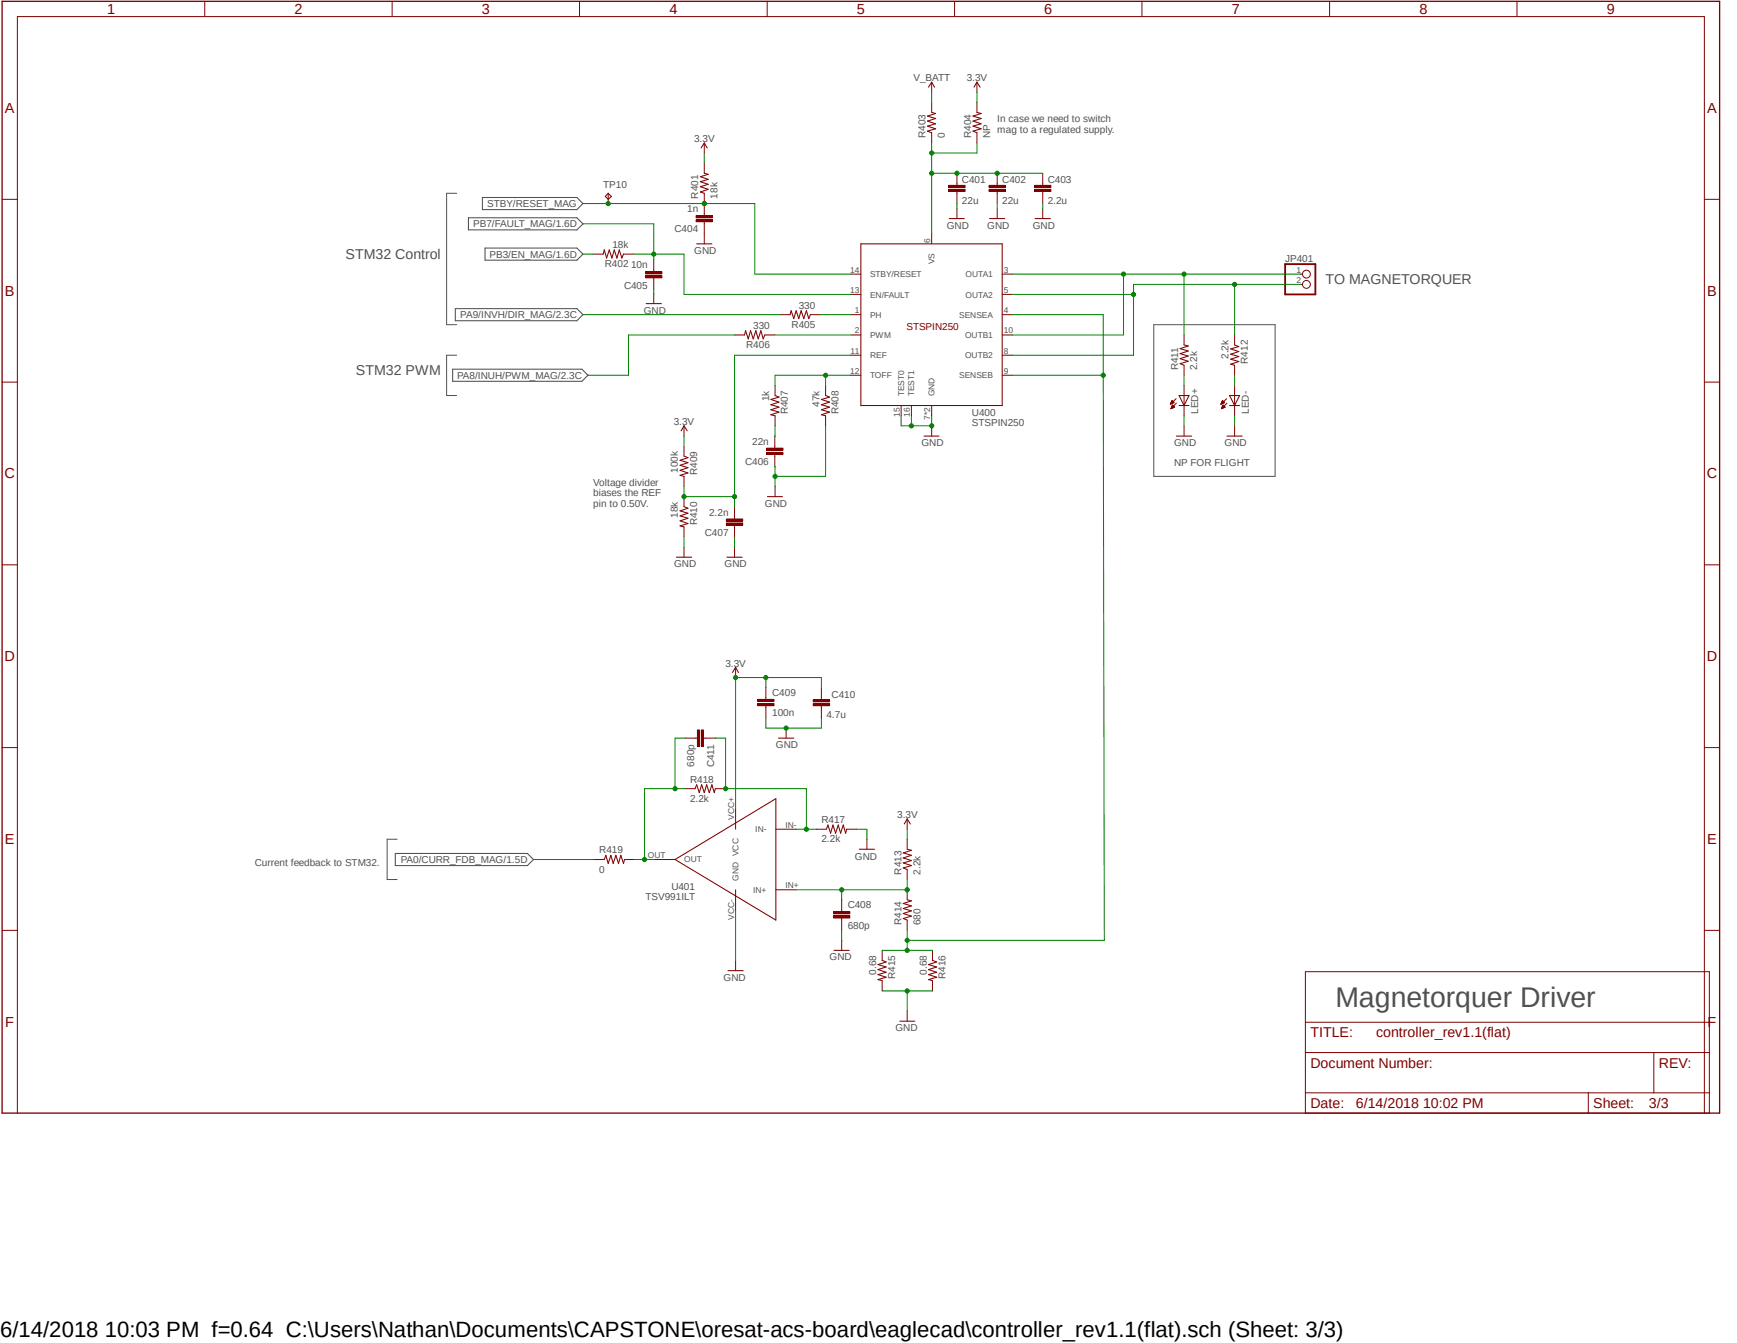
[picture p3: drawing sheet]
<svg xmlns="http://www.w3.org/2000/svg" width="279mm" height="216mm" viewBox="0 0 279 216" stroke-linecap="round" stroke-linejoin="round" font-family="sans-serif">
<path d="M0 0l276.9 179.3M276.9 0l-276.9 179.3" fill="none" stroke="#fff" stroke-width=".16"/>
<path d="M73.4 31.1h-1.6v21.1h1.6M73.4 57.1h-1.6v6.5h1.6M185.6 52.2h19.5v24.4h-19.5zM63.9 134.9h-1.6v6.5h1.6" fill="none" stroke="#505050" stroke-width=".16"/>
<path d="M75.4 35h17.4l1 1-1 1h-17.4zM77.6 31.7h15.2l1 1-1 1h-15.2zM78 39.9h14.8l1 1-1 .9h-14.8zM72.8 59.4h20.8l1 .9-1 1h-20.8zM73.2 49.6h19.6l1 1-1 1h-19.6zM63.6 137.2h21.2l1 1-1 .9h-21.2z" fill="none" stroke="#505050" stroke-width=".17"/>
<g fill="none" stroke="#800000" stroke-width=".17">
<path d="M149.4 14l.5-.8 .4 .8M149.9 18.1l.6 .1-1.3 .5 1.3 .3-1.3 .5 1.3 .4-1.3 .4 1.3 .4-1.3 .4 .7 .2M156.7 14l.4-.8 .5 .8M157.1 18.1l.7 .1-1.3 .5 1.3 .3-1.3 .5 1.3 .4-1.3 .4 1.3 .4-1.3 .4 .6 .2M97.8 31.1l.5 .5-.5 .4-.4-.4zM112.1 39.2h2.4M112.8 23.8l.5-.8 .4 .8M113.3 27.9l.6 .1-1.3 .4 1.3 .4-1.3 .4 1.3 .4-1.3 .4 1.3 .4-1.3 .5 .7 .2M138.5 39.2h22.7v26h-22.7zM152.7 35.1h2.4M159.2 35.1h2.4M166.5 35.1h2.5"/>
<path d="M97 40.9l.2-.7 .4 1.3 .4-1.3 .4 1.3 .4-1.3 .4 1.3 .4-1.3 .4 1.3 .3-.6M103.9 48.8h2.5M119.8 53.8l.1-.6 .5 1.3 .3-1.3 .5 1.3 .4-1.3 .4 1.3 .4-1.3 .4 1.3 .2-.7M127.1 50.6l.2-.6 .4 1.2 .4-1.2 .4 1.2 .4-1.2 .4 1.2 .4-1.2 .4 1.2 .2-.6M190.5 55.5l.6 .1-1.3 .4 1.3 .4-1.3 .5 1.3 .3-1.3 .5 1.3 .4-1.3 .4 .7 .2M198.6 55.5l.7 .2-1.3 .4 1.3 .4-1.3 .4 1.3 .4-1.3 .4 1.3 .4-1.3 .4 .6 .2M109.6 69.3l.4-.8 .5 .8M110 73.3l.7 .3-1.3 .4 1.3 .4-1.3 .4 1.3 .4-1.3 .4 1.3 .4-1.3 .4 .6 .2M123.4 79.8h2.5M124.7 63.6l.6 .2-1.3 .4 1.3 .4-1.3 .5 1.3 .3-1.3 .5 1.3 .4-1.3 .4 .7 .1M132.8 63.6l.6 .2-1.3 .4 1.3 .4-1.3 .5 1.3 .3-1.3 .5 1.3 .4-1.3 .4 .7 .1M148.6 70.1h2.4"/>
<path d="M189.2 70.1h2.5M189.7 65.2h1.6M189.7 63.6h1.6l-.8 1.6zM197.4 70.1h2.4M197.8 65.2h1.6M197.8 63.6h1.6l-.8 1.6zM108.8 89.6h2.5M110 81.4l.7 .3-1.3 .4 1.3 .4-1.3 .4 1.3 .4-1.3 .4 1.3 .5-1.3 .3 .6 .2M116.9 89.6h2.5M117.8 108.1l.5-.8 .5 .8M125.2 118.7h2.5M97.2 138.2l.3-.7 .3 1.3 .5-1.3 .3 1.3 .5-1.3 .4 1.3 .4-1.3 .4 1.3 .2-.6"/>
<path d="M108.6 138.2l16.2-9.8v19.5zM111.8 126.8l.3-.6 .4 1.2 .4-1.2 .4 1.2 .4-1.2 .4 1.2 .4-1.2 .4 1.2 .2-.6M132.9 133.3l.3-.7 .4 1.3 .4-1.3 .4 1.3 .4-1.3 .4 1.3 .4-1.3 .4 1.3 .2-.6M138.2 136.5h2.5M145.5 132.5l.4-.8 .5 .8M145.9 136.5l.7 .2-1.3 .4 1.3 .4-1.3 .4 1.3 .4-1.3 .4 1.3 .4-1.3 .4 .6 .3M117.1 156h2.4M134.2 152.8h2.4M141.9 154.4l.6 .2-1.3 .5 1.3 .3-1.3 .5 1.3 .4-1.3 .4 1.3 .4-1.3 .4 .7 .1M145.9 144.7l.7 .1-1.3 .4 1.3 .4-1.3 .4 1.3 .4-1.3 .5 1.3 .4-1.3 .4 .6 .2M150 154.4l.7 .2-1.3 .5 1.3 .3-1.3 .5 1.3 .4-1.3 .4 1.3 .4-1.3 .4 .6 .1M144.7 164.2h2.5"/>
</g>
<g fill="none" stroke="#800000" stroke-width=".16">
<path d="M32.9 .2v2.5M63.1 .2v2.5M93.2 .2v2.5M123.4 .2v2.5M149.9 13.2v1.7M149.9 16.5v1.6M153.5 .2v2.5M157.1 13.2v1.7M157.1 16.5v1.6M183.7 .2v2.5M213.9 .2v2.5M244 .2v2.5"/>
<path d="M.3 32h2.5M97.8 31.1v1.6M112 34.7h2.6v.3h-2.6zM112 35.3h2.6v.3h-2.6zM113.3 23v1.6M113.3 26.2v1.7M113.3 31.1v3.6M113.3 35.6v3.6M149.9 21.3v1.7M149.9 37.6v1.6M152.6 30.4h2.6v.4h-2.6zM152.6 29.8h2.6v.3h-2.6z"/>
<path d="M153.9 27.9v1.9M153.9 30.8v1.9M153.9 33.5v1.6M157.1 21.3v1.7M159.1 30.4h2.6v.4h-2.6zM159.1 29.8h2.6v.3h-2.6zM160.4 27.9v1.9M160.4 30.8v1.9M160.4 33.5v1.6M166.4 30.4h2.6v.4h-2.6zM166.4 29.8h2.6v.3h-2.6zM167.7 27.9v1.9"/>
<path d="M167.7 30.8v1.9M167.7 33.5v1.6M274.2 32h2.4M95.4 40.9h1.6M100.3 40.9h1.6M103.8 43.7h2.7v.3h-2.7zM103.8 44.3h2.7v.4h-2.7zM105.2 41.7v2M105.2 44.7v1.9M105.2 47.2v1.6M118.2 53.8h1.6M123 53.8h1.7"/>
<path d="M125.5 50.6h1.6M130.3 50.6h1.7M136.9 44.1h1.6M136.9 47.3h1.6M136.9 50.6h1.6M136.9 53.8h1.6M136.9 57.1h1.6M161.2 44.1h1.7M161.2 47.3h1.7M161.2 50.6h1.7M161.2 53.8h1.7M161.2 57.1h1.7"/>
<path d="M190.5 53.8v1.7M190.5 58.7v1.6M198.6 53.8v1.7M198.6 58.7v1.6M209.2 44.1h.3M209.2 45.7h.3M.3 61.4h2.5M110 68.5v1.6M110 71.7v1.6M110 76.6v1.6M110 79.8v1.6M123.3 72.1h2.6v.3h-2.6z"/>
<path d="M123.3 72.7h2.6v.4h-2.6zM124.6 70.1v2M124.6 73.1v1.9M124.7 62v1.6M124.7 66.8v1.7M124.7 78.2v1.6M132.8 62v1.6M132.8 66.8v1.7M136.9 60.3h1.6M144.9 65.2v1.6M146.6 65.2v1.6M149.9 65.2v1.6"/>
<path d="M149.9 68.5v1.6M161.2 60.3h1.7M188.3 64.9h.1M188.3 64.9h.2M188.3 64.9h.3M188.3 64.8h.4M188.4 64.7h.4M188.4 65.7h.1M188.4 65.6h.2M188.4 64.6h.4M188.4 64.6h.3M188.4 65.6h.3"/>
<path d="M188.4 65.5h.4M188.5 64.6h.2M188.5 64.5h.1M188.5 65.5h.4M188.5 65.4h.4M188.5 64.4l.3 .3-.5 .3zM188.5 64.4h.1M188.5 65.4h.3M188.5 65.3h.3M188.6 65.3h.2M188.6 65.2h.1M188.6 65.1l.3 .3-.6 .3z"/>
<path d="M189.2 64.1l-.9 .9M189.2 64.8l-.9 .9M190.5 62v4.8M190.5 68.5v1.6M196.4 64.9h.1M196.4 64.9h.2M196.5 64.9h.2M196.5 64.8h.3M196.5 64.7h.4M196.5 65.7h.1M196.5 65.6h.2M196.6 64.6h.3"/>
<path d="M196.6 64.6h.2M196.6 65.6h.2M196.6 65.5h.3M196.6 64.5h.1M196.6 65.5h.4M196.6 65.4h.4M196.6 64.4h.1M196.6 65.3h.3M196.6 64.4l.4 .3-.6 .3zM196.7 65.3h.2M196.7 65.2h.1M196.7 65.1l.4 .3-.6 .3z"/>
<path d="M197.3 64.1l-.9 .9M197.4 64.8l-.9 .9M198.6 62v4.8M198.6 68.5v1.6M274.2 61.4h2.4M.3 90.8h2.5M110 84.7v1.6M110 88v1.6M116.8 83.4h2.7v.4h-2.7zM116.8 84.1h2.7v.3h-2.7zM118.2 81.5v1.9M118.2 84.4v2"/>
<path d="M118.2 88v1.6M274.2 90.8h2.4M110.2 118.7h2M112.2 117.3h.3v2.7h-.3zM112.8 117.3h.4v2.7h-.4zM113.2 118.7h1.9M118.3 107.3v1.6M121.9 113.1h2.6v.4h-2.6zM121.9 112.4h2.6v.4h-2.6zM123.2 110.5v1.9M123.2 113.4v2M126.4 117.1v1.6"/>
<path d="M130.8 113.1h2.6v.4h-2.6zM130.8 112.5h2.6v.3h-2.6zM132.1 110.5v2M132.1 113.5v1.9M.3 120.2h2.5M95.5 138.2h1.7M100.5 138.2h1.6M105.3 138.2h3.3M110.2 126.8h1.6M115.1 126.8h1.6M118.3 130v3.3M124.8 133.3h3.3"/>
<path d="M131.3 133.3h1.6M136.2 133.3h1.6M139.4 134.9v1.6M145.9 131.7v1.6M145.9 134.9v1.6M145.9 139.8v1.6M274.2 120.2h2.4M.3 149.6h2.5M118.3 143v3.3M118.3 154.4v1.6M124.8 143h3.3M134.1 147.2h2.6v.4h-2.6z"/>
<path d="M134.1 146.6h2.6v.3h-2.6zM135.4 144.6v2M135.4 147.5v2M135.4 151.2v1.6M141.9 152.8v1.6M141.9 157.6v1.7M145.9 143v1.7M145.9 147.9v1.6M150 152.8v1.6M150 157.6v1.7M210 156.2h65v22.7h-65zM274.2 149.6h2.4"/>
<path d="M2.8 178.9v-176.2h271.4v176.2M145.9 162.5v1.7M210 169.2h65M210 175.7h65M210 164.3h65M255.5 175.7v3.2M266 169.2v6.5"/>
<circle cx="210.1" cy="44.1" r=".63"/>
<circle cx="210.1" cy="45.7" r=".63"/>
</g>
<path d="M.3 .2h276.3v178.7h-276.3z" fill="none" stroke="#800000" stroke-width=".21"/>
<path d="M206.7 42.5h4.9v4.8h-4.9z" fill="none" stroke="#800000" stroke-width=".3"/>
<g fill="none" stroke="#800000" stroke-width=".34">
<path d="M112 34.8h2.6M112 35.5h2.6M152.6 30.6h2.6M152.6 30h2.6M159.1 30.6h2.6M159.1 30h2.6M166.4 30.6h2.6M166.4 30h2.6M103.8 43.9h2.7M103.8 44.5h2.7M123.3 72.2h2.6M123.3 72.9h2.6"/>
<path d="M116.8 83.6h2.7M116.8 84.2h2.7M112.4 117.3v2.7M113 117.3v2.7M121.9 113.3h2.6M121.9 112.6h2.6M130.8 113.3h2.6M130.8 112.6h2.6M134.1 147.4h2.6M134.1 146.7h2.6"/>
</g>
<path d="M144.9 66.8v1.7h5M146.6 66.8v1.7" fill="none" stroke="#008000" stroke-width=".16"/>
<circle cx="146.6" cy="68.5" r=".33" fill="#008000"/>
<g fill="none" stroke="#008000" stroke-width=".16">
<path d="M149.9 66.8v1.7"/>
<circle cx="146.6" cy="68.5" r=".33"/>
</g>
<circle cx="149.9" cy="68.5" r=".33" fill="#008000"/>
<g fill="none" stroke="#008000" stroke-width=".16">
<path d="M124.6 75l.1 3.2M132.8 68.5v8.1h-8.1"/>
<circle cx="149.9" cy="68.5" r=".33"/>
</g>
<circle cx="124.7" cy="76.6" r=".33" fill="#008000"/>
<g fill="none" stroke="#008000" stroke-width=".16">
<path d="M110 86.3v1.7M123.2 115.4v1.7h8.9v-1.7"/>
<circle cx="124.7" cy="76.6" r=".33"/>
</g>
<circle cx="126.5" cy="117.1" r=".33" fill="#008000"/>
<g fill="none" stroke="#008000" stroke-width=".16">
<path d="M141.9 159.3h8.1M145.9 159.3v3.2"/>
<circle cx="126.5" cy="117.1" r=".33"/>
</g>
<circle cx="145.9" cy="159.3" r=".33" fill="#008000"/>
<g fill="none" stroke="#008000" stroke-width=".16">
<path d="M157.1 14.9v1.6M153.9 32.7v.8M160.4 32.7v.8M167.7 32.7v.8M105.2 46.6v.6M190.5 66.8v1.7M198.6 66.8v1.7M118.2 86.4v1.6M123.2 108.9h8.9v1.6M137.8 133.3h1.6v1.6M145.9 133.3v1.6M118.3 146.3v8.1"/>
<path d="M135.4 149.5v1.7"/>
<circle cx="145.9" cy="159.3" r=".33"/>
</g>
<circle cx="118.3" cy="108.9" r=".33" fill="#008000"/>
<g fill="none" stroke="#008000" stroke-width=".16">
<path d="M123.2 110.5v-1.6h-4.9v21.1"/>
<circle cx="118.3" cy="108.9" r=".33"/>
</g>
<circle cx="123.2" cy="108.9" r=".33" fill="#008000"/>
<g fill="none" stroke="#008000" stroke-width=".16">
<path d="M149.9 14.9v1.6M113.3 24.6v1.6M113.3 32.7h8.1M110 70.1v1.6"/>
<circle cx="123.2" cy="108.9" r=".33"/>
</g>
<circle cx="113.3" cy="32.7" r=".33" fill="#008000"/>
<g fill="none" stroke="#008000" stroke-width=".16">
<path d="M93.8 32.7h19.5M121.4 32.7v11.4h15.5"/>
<circle cx="113.3" cy="32.7" r=".33"/>
</g>
<circle cx="113.3" cy="32.7" r=".33" fill="#008000"/>
<circle cx="113.3" cy="32.7" r=".33" fill="none" stroke="#008000" stroke-width=".16"/>
<circle cx="97.8" cy="32.7" r=".33" fill="#008000"/>
<g fill="none" stroke="#008000" stroke-width=".16">
<path d="M101.9 40.9h3.3"/>
<circle cx="97.8" cy="32.7" r=".33"/>
</g>
<circle cx="105.2" cy="40.9" r=".33" fill="#008000"/>
<g fill="none" stroke="#008000" stroke-width=".16">
<path d="M93.8 36h11.4v5.7M93.8 40.9h1.6M105.2 40.9h4.8v6.4h26.9M118.2 53.8h-17.1v6.5h-6.5M132 50.6h4.9M124.7 60.3h12.2M132.8 60.3v1.7"/>
<circle cx="105.2" cy="40.9" r=".33"/>
</g>
<circle cx="132.8" cy="60.3" r=".33" fill="#008000"/>
<g fill="none" stroke="#008000" stroke-width=".16">
<path d="M149.9 24.6v13M157.1 23v1.6M124.7 60.3v1.7"/>
<circle cx="132.8" cy="60.3" r=".33"/>
</g>
<circle cx="149.9" cy="27.9" r=".33" fill="#008000"/>
<g fill="none" stroke="#008000" stroke-width=".16">
<path d="M149.9 27.9h10.5M149.9 24.6h7.2"/>
<circle cx="149.9" cy="27.9" r=".33"/>
</g>
<circle cx="153.9" cy="27.9" r=".33" fill="#008000"/>
<g fill="none" stroke="#008000" stroke-width=".16">
<path d="M160.4 27.9h7.3"/>
<circle cx="153.9" cy="27.9" r=".33"/>
</g>
<circle cx="160.4" cy="27.9" r=".33" fill="#008000"/>
<g fill="none" stroke="#008000" stroke-width=".16">
<path d="M149.9 23v1.6"/>
<circle cx="160.4" cy="27.9" r=".33"/>
</g>
<circle cx="149.9" cy="24.6" r=".33" fill="#008000"/>
<g fill="none" stroke="#008000" stroke-width=".16">
<path d="M162.9 44.1h46.3M180.7 44.1v9.7h-17.8M190.5 60.3v1.7M198.6 60.3v1.7"/>
<circle cx="149.9" cy="24.6" r=".33"/>
</g>
<circle cx="180.7" cy="44.1" r=".33" fill="#008000"/>
<g fill="none" stroke="#008000" stroke-width=".16">
<path d="M190.5 44.1v9.7"/>
<circle cx="180.7" cy="44.1" r=".33"/>
</g>
<circle cx="190.5" cy="44.1" r=".33" fill="#008000"/>
<g fill="none" stroke="#008000" stroke-width=".16">
<path d="M162.9 47.3h19.4v9.8h-19.4"/>
<circle cx="190.5" cy="44.1" r=".33"/>
</g>
<circle cx="182.3" cy="47.3" r=".33" fill="#008000"/>
<g fill="none" stroke="#008000" stroke-width=".16">
<path d="M198.6 45.7v8.1M209.2 45.7h-26.9v1.6"/>
<circle cx="182.3" cy="47.3" r=".33"/>
</g>
<circle cx="198.6" cy="45.7" r=".33" fill="#008000"/>
<g fill="none" stroke="#008000" stroke-width=".16">
<path d="M136.9 57.1h-18.7v24.4M110 78.2v1.6h8.2"/>
<circle cx="198.6" cy="45.7" r=".33"/>
</g>
<circle cx="118.2" cy="79.8" r=".33" fill="#008000"/>
<circle cx="118.2" cy="79.8" r=".33" fill="none" stroke="#008000" stroke-width=".16"/>
<circle cx="110" cy="79.8" r=".33" fill="#008000"/>
<g fill="none" stroke="#008000" stroke-width=".16">
<path d="M93.8 50.6h31.7M124.7 53.8h12.2M162.9 50.6h14.6v9.7h-14.6M141.9 152.8h4"/>
<circle cx="110" cy="79.8" r=".33"/>
</g>
<circle cx="145.9" cy="152.8" r=".33" fill="#008000"/>
<g fill="none" stroke="#008000" stroke-width=".16">
<path d="M145.9 149.5v3.3h4.1"/>
<circle cx="145.9" cy="152.8" r=".33"/>
</g>
<circle cx="145.9" cy="151.2" r=".33" fill="#008000"/>
<g fill="none" stroke="#008000" stroke-width=".16">
<path d="M177.5 60.3l.1 90.9h-31.7"/>
<circle cx="145.9" cy="151.2" r=".33"/>
</g>
<circle cx="177.5" cy="60.3" r=".33" fill="#008000"/>
<g fill="none" stroke="#008000" stroke-width=".16">
<path d="M135.4 143v1.6M145.9 141.4v1.6h-17.8"/>
<circle cx="177.5" cy="60.3" r=".33"/>
</g>
<circle cx="135.4" cy="143" r=".33" fill="#008000"/>
<circle cx="135.4" cy="143" r=".33" fill="none" stroke="#008000" stroke-width=".16"/>
<circle cx="145.9" cy="143" r=".33" fill="#008000"/>
<g fill="none" stroke="#008000" stroke-width=".16">
<path d="M116.7 118.7v8.1h13v6.5M128.1 133.3h3.2"/>
<circle cx="145.9" cy="143" r=".33"/>
</g>
<circle cx="129.7" cy="133.3" r=".33" fill="#008000"/>
<g fill="none" stroke="#008000" stroke-width=".16">
<path d="M116.7 118.7h-1.6"/>
<circle cx="129.7" cy="133.3" r=".33"/>
</g>
<circle cx="116.7" cy="126.8" r=".33" fill="#008000"/>
<g fill="none" stroke="#008000" stroke-width=".16">
<path d="M108.6 118.7v8.1M103.7 126.8h6.5"/>
<circle cx="116.7" cy="126.8" r=".33"/>
</g>
<circle cx="108.6" cy="126.8" r=".33" fill="#008000"/>
<g fill="none" stroke="#008000" stroke-width=".16">
<path d="M102.1 138.2h3.2M103.7 126.8v11.4"/>
<circle cx="108.6" cy="126.8" r=".33"/>
</g>
<circle cx="103.7" cy="138.2" r=".33" fill="#008000"/>
<g fill="none" stroke="#008000" stroke-width=".16">
<path d="M124.7 68.5l-.1 1.6M108.6 118.7h1.6M85.8 138.2h9.7"/>
<circle cx="103.7" cy="138.2" r=".33"/>
</g>
<text font-size="4.6" fill="#505050" x="214.8" y="161.9">Magnetorquer Driver</text>
<text font-size="3.6" x="0" y="214.9">6/14/2018 10:03 PM f=0.64 C:\Users\Nathan\Documents\CAPSTONE\oresat-acs-board\eaglecad\controller_rev1.1(flat).sch (Sheet: 3/3)</text>
<g font-size="2.3" fill="#800000">
<text x="17.2" y="2.2">1</text>
<text x="47.4" y="2.2">2</text>
<text x="77.5" y="2.2">3</text>
<text x="107.7" y="2.2">4</text>
<text x="137.8" y="2.2">5</text>
<text x="168" y="2.2">6</text>
<text x="198.2" y="2.2">7</text>
<text x="228.3" y="2.2">8</text>
<text x="258.5" y="2.2">9</text>
<text x=".8" y="18.2">A</text>
<text x="274.6" y="18.2">A</text>
<text x=".8" y="47.5">B</text>
<text x="274.6" y="47.5">B</text>
<text x=".7" y="76.9">C</text>
<text x="274.5" y="76.9">C</text>
<text x=".7" y="106.3">D</text>
<text x="274.5" y="106.3">D</text>
<text x=".8" y="135.7">E</text>
<text x="274.6" y="135.7">E</text>
<text x=".8" y="165.1">F</text>
<text x="210.8" y="166.7">TITLE:</text>
<text x="221.4" y="166.7">controller_rev1.1(flat)</text>
<text x="274.7" y="165.1">F</text>
<text x="210.8" y="171.6">Document Number:</text>
<text x="266.8" y="171.6">REV:</text>
<text x="210.8" y="178.1">Date:</text>
<text x="218.1" y="178.1">6/14/2018 10:02 PM</text>
<text x="256.3" y="178.1">Sheet:</text>
<text x="265.2" y="178.1">3/3</text>
</g>
<g font-size="2.3" fill="#505050">
<text x="55.6" y="41.7">STM32 Control</text>
<text x="213.2" y="45.7">TO MAGNETORQUER</text>
<text x="57.2" y="60.3">STM32 PWM</text>
</g>
<g font-size="1.6" fill="#505050">
<text x="146.9" y="13">V_BATT</text>
<text x="155.5" y="13">3.3V</text>
<text x="111.6" y="22.8">3.3V</text>
<text x="148.9" y="22.1" transform="rotate(-90 148.9 22.1)">R403</text>
<text x="152" y="22.1" transform="rotate(-90 152 22.1)">0</text>
<text x="156.2" y="22.1" transform="rotate(-90 156.2 22.1)">R404</text>
<text x="159.3" y="22.1" transform="rotate(-90 159.3 22.1)">NP</text>
<text x="160.4" y="19.6">In case we need to switch</text>
<text x="160.4" y="21.3">mag to a regulated supply.</text>
<text x="154.7" y="29.5">C401</text>
<text x="161.2" y="29.5">C402</text>
<text x="168.5" y="29.5">C403</text>
<text x="78.4" y="33.3">STBY/RESET_MAG</text>
<text x="97" y="30.3">TP10</text>
<text x="110.5" y="34.1">1n</text>
<text x="112.3" y="31.9" transform="rotate(-90 112.3 31.9)">R401</text>
<text x="115.4" y="31.9" transform="rotate(-90 115.4 31.9)">18k</text>
<text x="154.7" y="32.7">22u</text>
<text x="161.2" y="32.7">22u</text>
<text x="168.5" y="32.7">2.2u</text>
<text x="76.1" y="36.5">PB7/FAULT_MAG/1.6D</text>
<text x="78.7" y="41.4">PB3/EN_MAG/1.6D</text>
<text x="98.5" y="39.9">18k</text>
<text x="108.5" y="37.3">C404</text>
<text x="111.7" y="40.9">GND</text>
<text x="152.3" y="36.8">GND</text>
<text x="158.8" y="36.8">GND</text>
<text x="166.1" y="36.8">GND</text>
<text x="97.3" y="42.9">R402</text>
<text x="100.4" y="46.4">C405</text>
<text x="101.5" y="43.1">10n</text>
<text x="206.7" y="42.1">JP401</text>
<text x="74" y="51.2">PA9/INVH/DIR_MAG/2.3C</text>
<text x="103.5" y="50.4">GND</text>
<text x="121.2" y="52.9">330</text>
<text x="127.3" y="52.7">R405</text>
<text x="128.5" y="49.6">330</text>
<text x="120" y="55.9">R406</text>
<text x="189.5" y="59.5" transform="rotate(-90 189.5 59.5)">R411</text>
<text x="192.6" y="59.5" transform="rotate(-90 192.6 59.5)">2.2k</text>
<text x="197.6" y="57.7" transform="rotate(-90 197.6 57.7)">2.2k</text>
<text x="200.7" y="58.5" transform="rotate(-90 200.7 58.5)">R412</text>
<text x="73.5" y="60.9">PA8/INUH/PWM_MAG/2.3C</text>
<text x="123.7" y="64.5" transform="rotate(-90 123.7 64.5)">1k</text>
<text x="131.8" y="65.4" transform="rotate(-90 131.8 65.4)">47k</text>
<text x="108.4" y="68.3">3.3V</text>
<text x="121" y="71.5">22n</text>
<text x="126.7" y="66.6" transform="rotate(-90 126.7 66.6)">R407</text>
<text x="134.9" y="66.6" transform="rotate(-90 134.9 66.6)">R408</text>
<text x="148.2" y="71.7">GND</text>
<text x="156.3" y="68.5">STSPIN250</text>
<text x="156.3" y="66.8">U400</text>
<text x="188.9" y="71.7">GND</text>
<text x="192.7" y="66.5" transform="rotate(-90 192.7 66.5)">LED+</text>
<text x="197" y="71.7">GND</text>
<text x="200.9" y="66.5" transform="rotate(-90 200.9 66.5)">LED-</text>
<text x="109.1" y="76" transform="rotate(-90 109.1 76)">100k</text>
<text x="112.1" y="76.3" transform="rotate(-90 112.1 76.3)">R409</text>
<text x="119.8" y="74.8">C406</text>
<text x="188.9" y="75">NP FOR FLIGHT</text>
<text x="95.4" y="78.1">Voltage divider</text>
<text x="95.4" y="79.8">biases the REF</text>
<text x="95.4" y="81.5">pin to 0.50V.</text>
<text x="109.1" y="83.2" transform="rotate(-90 109.1 83.2)">18k</text>
<text x="114" y="82.9">2.2n</text>
<text x="123" y="81.5">GND</text>
<text x="112.1" y="84.5" transform="rotate(-90 112.1 84.5)">R410</text>
<text x="113.4" y="86.2">C407</text>
<text x="108.4" y="91.2">GND</text>
<text x="116.5" y="91.2">GND</text>
<text x="116.7" y="107.1">3.3V</text>
<text x="124.2" y="111.9">C409</text>
<text x="133.8" y="112.2">C410</text>
<text x="124.2" y="115.1">100n</text>
<text x="132.9" y="115.4">4.7u</text>
<text x="111" y="125.8">R418</text>
<text x="111.6" y="123.2" transform="rotate(-90 111.6 123.2)">680p</text>
<text x="114.9" y="123.4" transform="rotate(-90 114.9 123.4)">C411</text>
<text x="124.8" y="120.3">GND</text>
<text x="111" y="128.9">2.2k</text>
<text x="144.3" y="131.5">3.3V</text>
<text x="96.4" y="137.2">R419</text>
<text x="132.1" y="135.4">2.2k</text>
<text x="132.1" y="132.3">R417</text>
<text x="41" y="139.2">Current feedback to STM32.</text>
<text x="64.5" y="138.7">PA0/CURR_FDB_MAG/1.5D</text>
<text x="96.4" y="140.3">0</text>
<text x="108" y="143">U401</text>
<text x="137.5" y="138.2">GND</text>
<text x="145" y="140.6" transform="rotate(-90 145 140.6)">R413</text>
<text x="148" y="140.6" transform="rotate(-90 148 140.6)">2.2k</text>
<text x="103.8" y="144.7">TSV991ILT</text>
<text x="136.4" y="149.3">680p</text>
<text x="136.4" y="146">C408</text>
<text x="145" y="148.7" transform="rotate(-90 145 148.7)">R414</text>
<text x="148" y="148.7" transform="rotate(-90 148 148.7)">680</text>
<text x="133.4" y="154.4">GND</text>
<text x="116.4" y="157.7">GND</text>
<text x="140.9" y="156.7" transform="rotate(-90 140.9 156.7)">0.68</text>
<text x="144" y="157.4" transform="rotate(-90 144 157.4)">R415</text>
<text x="149.1" y="156.7" transform="rotate(-90 149.1 156.7)">0.68</text>
<text x="152.1" y="157.4" transform="rotate(-90 152.1 157.4)">R416</text>
<text x="144" y="165.8">GND</text>
</g>
<text font-size="1.6" fill="#800000" x="145.8" y="53">STSPIN250</text>
<g font-size="1.4" fill="#505050">
<text x="149.6" y="39" transform="rotate(-90 149.6 39)">6</text>
<text x="136.7" y="43.9">14</text>
<text x="136.7" y="47.1">13</text>
<text x="140" y="44.6">STBY/RESET</text>
<text x="140" y="47.8">EN/FAULT</text>
<text x="150.3" y="42.5" transform="rotate(-90 150.3 42.5)">VS</text>
<text x="155.3" y="44.6">OUTA1</text>
<text x="155.3" y="47.8">OUTA2</text>
<text x="161.5" y="43.9">3</text>
<text x="161.5" y="47.1">5</text>
<text x="208.5" y="43.9">1</text>
<text x="208.5" y="45.5">2</text>
<text x="137.5" y="50.4">1</text>
<text x="137.5" y="53.6">2</text>
<text x="140" y="51.1">PH</text>
<text x="154.3" y="51.1">SENSEA</text>
<text x="161.5" y="50.4">4</text>
<text x="161.5" y="53.6">10</text>
<text x="136.8" y="56.9">11</text>
<text x="140" y="54.3">PWM</text>
<text x="140" y="57.6">REF</text>
<text x="155.2" y="54.3">OUTB1</text>
<text x="155.2" y="57.6">OUTB2</text>
<text x="161.5" y="56.9">8</text>
<text x="136.7" y="60.1">12</text>
<text x="140" y="60.8">TOFF</text>
<text x="145.5" y="63.7" transform="rotate(-90 145.5 63.7)">TEST0</text>
<text x="147.1" y="63.7" transform="rotate(-90 147.1 63.7)">TEST1</text>
<text x="150.3" y="63.7" transform="rotate(-90 150.3 63.7)">GND</text>
<text x="154.3" y="60.8">SENSEB</text>
<text x="161.5" y="60.1">9</text>
<text x="144.7" y="67" transform="rotate(-90 144.7 67)">15</text>
<text x="146.3" y="67" transform="rotate(-90 146.3 67)">16</text>
<text x="149.6" y="67.5" transform="rotate(-90 149.6 67.5)">7*2</text>
<text x="118.1" y="131.8" transform="rotate(-90 118.1 131.8)">VCC+</text>
<text x="104.2" y="137.9">OUT</text>
<text x="121.5" y="133.8">IN-</text>
<text x="126.3" y="133.1">IN-</text>
<text x="110.1" y="138.6">OUT</text>
<text x="118.8" y="141.6" transform="rotate(-90 118.8 141.6)">GND VCC</text>
<text x="121.2" y="143.5">IN+</text>
<text x="126.3" y="142.8">IN+</text>
<text x="118.1" y="147.8" transform="rotate(-90 118.1 147.8)">VCC-</text>
</g>
</svg>
